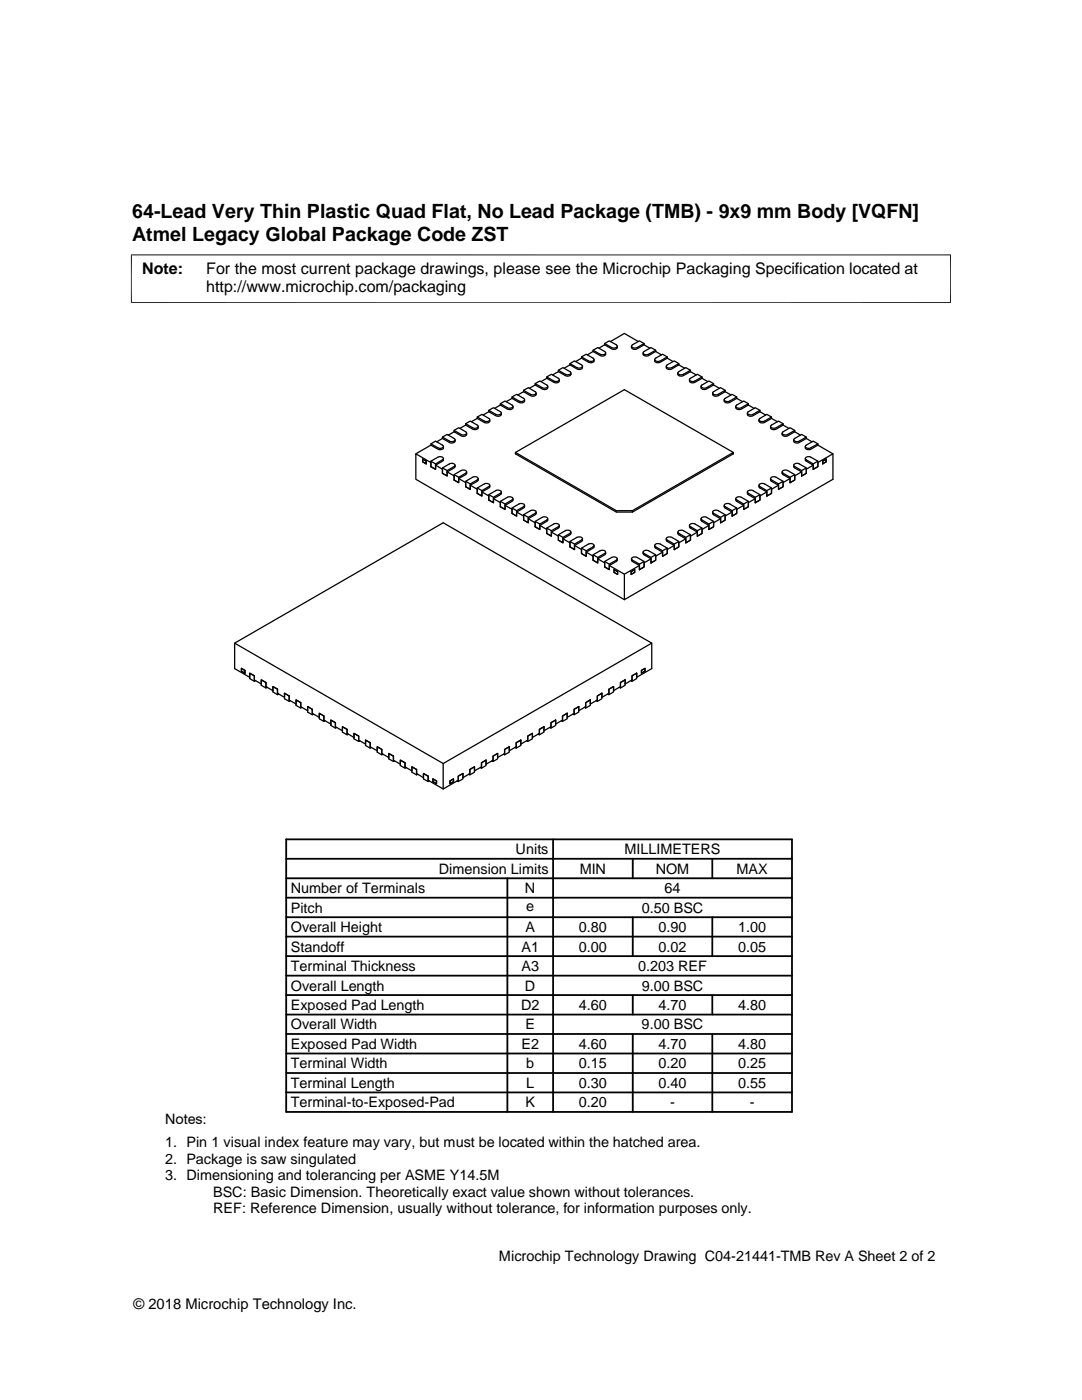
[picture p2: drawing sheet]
<svg xmlns="http://www.w3.org/2000/svg" width="216mm" height="279mm" viewBox="0 0 216 279" stroke-linecap="round" stroke-linejoin="round" font-family="sans-serif">
<g fill="none" stroke="#000" stroke-width=".25">
<path d="M102.2 79.2l1.5 .9a.82 .82 0 0 0 1-.3l-.1-.3-1.5-.8-.9 .5v.3M102.2 79.5l-1.2 .7M102.2 79.5l1.3 .8a.67 .67 0 0 0 .8 .1 .67 .67 0 0 0 .4-.6M104.5 77.9l1.5 .8a.83 .83 0 0 0 1-.2l-.1-.3-1.5-.8-.9 .5v.3M104.5 78.2l1.4 .8a.67 .67 0 0 0 .7 .1 .67 .67 0 0 0 .4-.7M104.5 78.2l-1.2 .6M106.8 76.6l1.4 .8a.61 .61 0 0 0 .7 .1 .61 .61 0 0 0 .3-.6l-1.5-.9-.9 .6v.2M106.8 76.8l-1.2 .7M106.8 76.8l1.5 .9h.4a.51 .51 0 0 0 .6-.6M109.1 75.2l1.4 .8a.63 .63 0 0 0 .7 .2 .63 .63 0 0 0 .3-.6l-1.5-.9-.9 .5v.3M109.1 75.5l1.4 .8a.66 .66 0 0 0 .7 .1 .66 .66 0 0 0 .4-.6M109.1 75.5l-1.1 .7"/>
<path d="M111.4 73.9l1.7 .9a.49 .49 0 0 0 .6 0 .49 .49 0 0 0 .2-.5l-1.6-.9-.9 .5v.3M111.4 74.2l-1.1 .6M111.4 74.2l1.4 .8a.66 .66 0 0 0 .7 .1 .66 .66 0 0 0 .4-.7M113.7 72.6l1.4 .8a.83 .83 0 0 0 1.1-.3l-.2-.3-1.4-.8-.9 .6v.2M113.7 72.8l1.4 .8 .7 .1a.48 .48 0 0 0 .4-.6M113.7 72.8l-1.1 .7M116 71.2l1.4 .8a.62 .62 0 0 0 .7 .2 .62 .62 0 0 0 .4-.6l-1.5-.9-1 .5v.3M116 71.5l-1.1 .7M116 71.5l1.4 .8a.66 .66 0 0 0 .8 .1 .66 .66 0 0 0 .3-.6M118.3 69.9l1.4 .8a.61 .61 0 0 0 .7 .1 .61 .61 0 0 0 .4-.5l-1.5-.9-1 .5v.2M118.3 70.1l1.4 .9a.65 .65 0 0 0 .8 .1 .65 .65 0 0 0 .3-.7M118.3 70.1l-1.1 .7"/>
<path d="M120.6 68.6l1.4 .8a.67 .67 0 0 0 1.1-.4l-1.5-1-1 .6v.2M120.7 68.8l-1.2 .7M120.7 68.8l1.3 .8a.66 .66 0 0 0 .8 .1 .66 .66 0 0 0 .4-.6M121.8 68.2l2.8-1.7 2.8 1.7M128.5 68.6l-.9-.6-1.5 .9a.33 .33 0 0 0 .2 .5h.7l1.5-.8v.2M128.5 68.8l-1.4 .8a.67 .67 0 0 1-.7 .1 .67 .67 0 0 1-.4-.6M128.5 68.8l1.2 .7M130.8 69.9l-.9-.5-1.4 .7a.32 .32 0 0 0-.2 .4 .32 .32 0 0 0 .4 .3l.6-.1 1.5-.8v.2M130.8 70.1l-1.4 .9a.65 .65 0 0 1-.7 .1 .65 .65 0 0 1-.4-.7M130.8 70.1l1.2 .7M133.1 71.2l-.9-.5-1.5 .8a.55 .55 0 0 0 .3 .7 .55 .55 0 0 0 .7-.1l1.4-.9v.3M133.1 71.5l-1.3 .8a.66 .66 0 0 1-.8 .1 .66 .66 0 0 1-.4-.6"/>
<path d="M133.1 71.5l1.2 .7M135.4 72.6l-.9-.6-1.4 .9a.55 .55 0 0 0 .2 .6 .55 .55 0 0 0 .7-.1l1.4-.8v.2M135.4 72.8l-1.3 .8a.81 .81 0 0 1-1.2-.2v-.3M135.4 72.8l1.2 .7M137.8 73.9l-1-.5-1.4 .8a.37 .37 0 0 0-.1 .5 .37 .37 0 0 0 .5 .1l.5-.1 1.5-.8v.3M137.8 74.2l-1.4 .8a.66 .66 0 0 1-.8 .1 .66 .66 0 0 1-.3-.7M137.8 74.2l1.1 .6M140.1 75.2l-1-.5-1.5 .9a.46 .46 0 0 0 .2 .5 .46 .46 0 0 0 .5 0l1.8-.9v.3M140.1 75.5l-1.4 .8a.64 .64 0 0 1-.8 .1 .64 .64 0 0 1-.3-.6M140.1 75.5l1.1 .7M142.4 76.6l-.9-.6-1.5 .9-.1 .2a.83 .83 0 0 0 1.1 .3l1.4-.8v.2M142.4 76.8l-1.4 .8a.65 .65 0 0 1-.7 .1 .65 .65 0 0 1-.4-.6"/>
<path d="M142.4 76.8l1.2 .7M144.7 77.9l-.9-.5-1.5 .8-.1 .3a.85 .85 0 0 0 1.1 .2l1.4-.8v.3M144.7 78.2l-1.4 .8a.67 .67 0 0 1-.7 .1 .67 .67 0 0 1-.4-.7M144.7 78.2l1.2 .6M147 79.2l-.9-.5-1.4 .8a.36 .36 0 0 0-.1 .5 .36 .36 0 0 0 .4 .1h.5l1.5-.9v.3M147 79.5l-1.4 .8a.67 .67 0 0 1-.7 .1 .67 .67 0 0 1-.4-.6M147 79.5l1.2 .7M84.3 91.6l.7 .4v.6l-.7-.4zM86 88.8l1.7 .9a.6 .6 0 0 0 .8-.6M86 88.6l1.4 .8a.61 .61 0 0 0 .6 .1 .61 .61 0 0 0 .4-.5l-1.5-1-.9 .6v.2M86 92l.9 .6M86 92l1.4-.8a.63 .63 0 0 1 .6-.1 .63 .63 0 0 1 .4 .6l-1.5 .9v1.1l-.9-.6z"/>
<path d="M86 88.8l-3 1.8M86 93.1v-.8l-3-1.7v5.1l41.6 24M86.9 92.8l1.4 .8v.9M88.3 93.4l.9 .5M88.3 93.4l1.7-.9a.5 .5 0 0 1 .5 0 .5 .5 0 0 1 .2 .5l-1.5 .9v1.1l-.9-.5zM88.3 87.2l1.4 .8a.79 .79 0 0 0 1.1-.2l-.2-.3-1.4-.8-.9 .5v.3M88.3 87.5l-1.2 .7M88.3 87.5l1.5 .8 .5 .1a.47 .47 0 0 0 .5-.6M88.5 91.5l-.1 .5-1.5 .8v.9l-.9-.6M89.2 94.2l1.4 .8v.8M90.6 86.2l1.4 .8a.68 .68 0 0 0 .7 .1 .68 .68 0 0 0 .4-.7M90.6 85.9l1.4 .8a.6 .6 0 0 0 .7 .2 .6 .6 0 0 0 .3-.6l-1.5-.9-.9 .5v.3"/>
<path d="M90.6 94.7l.9 .6M90.6 94.7l1.4-.8a.77 .77 0 0 1 1.1 .3l-.2 .2-1.4 .9v1l-.9-.5zM90.6 86.2l-1.1 .6M90.8 92.8l-.2 .6-1.4 .8v.8l-.9-.5M91.5 95.5l1.4 .8v.8M92.9 96.1l.9 .5M92.9 96.1l1.6-.9 .5-.1 .4 .4-.2 .3-1.4 .8v1.1l-.9-.6zM92.9 84.6l1.4 .8a.6 .6 0 0 0 .7 .1 .6 .6 0 0 0 .4-.6l-1.6-.9-.9 .6v.2M92.9 84.8l-1.1 .7M92.9 84.8l1.4 .8a.66 .66 0 0 0 .7 .2 .66 .66 0 0 0 .4-.7M93.1 94.2l-.2 .5-1.4 .8v.8l-.9-.5M93.8 96.8l1.4 .8v.9"/>
<path d="M95.2 83.5l1.4 .8a.65 .65 0 0 0 .8 .1 .65 .65 0 0 0 .3-.6M95.2 83.2l1.5 .9a.83 .83 0 0 0 1-.3l-.1-.3-1.4-.8-1 .5v.3M95.2 97.4l1 .5M95.2 97.4l1.5-.9a.83 .83 0 0 1 1 .3l-.1 .3-1.4 .8v1.1l-1-.5zM95.2 83.5l-1.1 .7M95.4 95.5v.4l-1.6 .9v.9l-.9-.6M96.2 98.2l1.3 .8v.8M97.5 98.7l1 .6M97.5 98.7l1.5-.8a.83 .83 0 0 1 1 .2l-.1 .3-1.4 .9v1l-1-.5zM97.5 81.9l1.5 .8a.83 .83 0 0 0 1-.2l-.1-.3-1.4-.8-1 .5v.3M97.5 82.2l-1.1 .6M97.5 82.2l1.4 .8a.65 .65 0 0 0 .8 .1 .65 .65 0 0 0 .3-.7"/>
<path d="M97.7 96.8l-.1 .5-1.4 .9v.8l-1-.5M98.5 99.5l1.3 .8v.8M99.8 80.8l1.4 .8a.67 .67 0 0 0 .8 .2 .67 .67 0 0 0 .4-.7M99.8 80.6l1.5 .8a.82 .82 0 0 0 1.1-.3l-.2-.2-1.4-.9-1 .6v.2M99.8 80.8l-1.1 .7M100 98.2l-.1 .5-1.4 .8v.8l-1-.5M102.4 99.5l-.2 .5-1.4 .9v.8l-1-.6M102.8 90.3l20.2 11.6v.3M146.3 90.3l-21.7-12.5-21.8 12.5v.3l20.2 11.6h3.2M146.8 99.5l.1 .5 1.5 .9v.8M146.9 99.3l.8-.1 1.6 .9v1l-.9 .6v-1.1l-1.5-.9-.1-.2zM149.1 98.2l.1 .5 1.5 .8v.8"/>
<path d="M149.3 98l.9-.1 1.4 .8v1.1l-.9 .5v-1l-1.5-.9-.1-.3zM149.3 80.6l-.9-.6-1.5 .9a.46 .46 0 0 0 .1 .5 .46 .46 0 0 0 .5 .1l1.8-.9v.2M149.3 80.8l-1.4 .8a.67 .67 0 0 1-.7 .2 .67 .67 0 0 1-.4-.7M149.3 80.8l1.2 .7M150.7 99.5l-1.4 .8v.8l-.9 .6M151.4 96.8l.2 .5 1.4 .9v.8M151.6 96.6l.9-.1 1.4 .9v1.1l-.9 .5v-1.1l-1.4-.8-.2-.3zM151.6 81.9l-.9-.5-1.5 .8-.1 .3a.83 .83 0 0 0 1.1 .2l1.4-.8v.3M151.6 98.7l-.9 .6M151.6 82.2l-1.4 .8a.65 .65 0 0 1-.7 .1 .65 .65 0 0 1-.4-.7M151.6 82.2l1.2 .6M153 98.2l-1.4 .8v.8l-.9 .5"/>
<path d="M153.8 95.5l.1 .5 1.4 .8v.9M153.9 95.3l.8-.1 1.6 .9v1l-1 .6v-1.1l-1.4-.9-.1-.2zM153.9 97.4l-.9 .5M153.9 83.2l-.9-.5-1.4 .8-.2 .3a.85 .85 0 0 0 1.2 .2l1.3-.8v.3M153.9 83.5l-1.3 .8a.67 .67 0 0 1-.8 .1 .67 .67 0 0 1-.4-.6M153.9 83.5l1.2 .7M155.3 96.8l-1.4 .8v.9l-.9 .5M156.1 94.2l.1 .5 1.4 .8v.8M156.2 94l.6-.2 .3 .1 1.5 .8v1.1l-1 .5v-1l-1.3-.9-.2-.3zM156.3 84.6l-1-.6-1.4 .8a.36 .36 0 0 0-.1 .5 .36 .36 0 0 0 .5 .2l.6-.1 1.4-.8v.2M156.3 96.1l-1 .5M156.3 84.8l-1.4 .8a.68 .68 0 0 1-.8 .1 .68 .68 0 0 1-.3-.6"/>
<path d="M156.3 84.8l1.1 .7M157.6 95.5l-1.3 .8v.8l-1 .6M158.4 92.8l.1 .5 1.5 .9v.8M158.5 92.7l.3-.2h.5l1.6 .9v1.1l-.9 .5v-1.1l-1.5-.9-.1-.1zM158.6 94.7l-1 .6M158.6 85.9l-1-.5-1.3 .8-.2 .3a.81 .81 0 0 0 1.1 .2l1.4-.8v.3M158.6 86.2l-1.4 .8a.68 .68 0 0 1-.8 .1 .68 .68 0 0 1-.3-.7M158.6 86.2l1.1 .6M160 94.2l-1.4 .8v.8l-1 .5M160.7 91.5l.1 .4 1.5 .9v.9M160.8 91.3l.8-.1 1.6 .8v1.1l-.9 .6v-1.1l-1.5-.9-.1-.2zM160.9 87.2l-.9-.5-1.4 .8-.2 .3a.82 .82 0 0 0 1.1 .2l1.4-.8v.3"/>
<path d="M160.9 93.4l-.9 .5M160.9 87.5l-1.5 .8-.6 .1a.47 .47 0 0 1-.4-.6M160.9 87.5l1.1 .7M162.3 92.8l-1.4 .8v.9l-.9 .5M163.2 92l-.9 .6M163.2 88.6l-.9-.6-1.6 1a.59 .59 0 0 0 .4 .5 .59 .59 0 0 0 .6-.1l1.5-.8v.2M163.2 88.8l-1.7 .9a.61 .61 0 0 1-.8-.6M163.2 88.8l3 1.8v5.1l-41.6 24v-5.1l3-1.7M164.8 91.6l-.7 .4M164.8 91.6v.6l-.7 .4v-.6M166.2 90.6l-3 1.7v.8l-.9 .6M99.8 100.1l1 .5"/>
<path d="M99.8 100.1l1.5-.9a.82 .82 0 0 1 1.1 .3l-.2 .2-1.4 .9v1.1l-1-.6zM100.8 100.9l1.4 .7v.9M102.2 101.4l.9 .5M102.2 101.4l1.5-.9a.82 .82 0 0 1 1 .3l-.1 .3-1.5 .8v1.1l-.9-.5zM103.1 102.2l1.4 .8v.8M104.5 102.7l.9 .6M104.5 102.7l1.5-.8a.83 .83 0 0 1 1 .2l-.1 .3-1.5 .9v1l-.9-.5zM104.7 100.9l-.2 .4-1.4 .9v.8l-.9-.5M105.4 103.5l1.4 .8v.8M106.8 104.1l.9 .5M106.8 104.1l1.4-.8a.64 .64 0 0 1 .6-.2 .64 .64 0 0 1 .4 .6l-1.5 .9v1.1l-.9-.6zM107 102.2l-.2 .5-1.4 .8v.8l-.9-.5"/>
<path d="M107.7 104.9l1.4 .8v.8M109.1 105.4l.9 .5M109.1 105.4l1.4-.8a.68 .68 0 0 1 1.1 .3l-1.6 1v1.1l-.9-.5zM109.3 103.5l-.1 .5-1.5 .9v.8l-.9-.6M110 106.2l1.4 .8v.8M111.4 106.7l.9 .6M111.4 106.7l1.5-.8a.63 .63 0 0 1 1 .4l-1.6 1v1l-.9-.5zM111.6 104.9l-.1 .4-1.5 .9v.8l-.9-.5M112.3 107.5l1.4 .8v.8M113.7 108.1l.9 .5M113.7 108.1l1.4-.8a.63 .63 0 0 1 .7-.2 .63 .63 0 0 1 .4 .6l-1.6 .9v1.1l-.9-.6zM113.9 106.2l-.1 .5-1.5 .8v.8l-.9-.5"/>
<path d="M114.6 108.9l1.4 .8v.8M116 109.4l1 .5M116 109.4l1.4-.8a.65 .65 0 0 1 .7-.1 .65 .65 0 0 1 .4 .5l-1.5 .9v1.1l-1-.5zM116.2 107.5v.5l-1.6 .9v.8l-.9-.6M117 110.2l1.3 .8v.8M118.3 110.7l1 .6M118.3 110.7l1.5-.8a.59 .59 0 0 1 .7-.1 .59 .59 0 0 1 .3 .5l-1.5 1v1.1l-1-.6zM118.5 108.9v.4l-1.5 .9v.8l-1-.5M119.3 111.5l1.3 .8v.8M120.6 112.1l1 .5M120.6 112.1l1.4-.8a.61 .61 0 0 1 .7-.2 .61 .61 0 0 1 .4 .6l-1.5 .9v1.1l-1-.6zM120.8 110.2l-.1 .5-1.4 .8v.9l-1-.6"/>
<path d="M121.6 112.9l3 1.7M122.5 113.7v.5l.7 .4v-.5M122.5 113.7l.7 .4M123 101.9h3.2v.3M123.2 111.5l-.2 .5-1.4 .9v.8l-1-.6M126 111.5l.1 .5 1.5 .9v.8M126.1 111.3l.4-.1h.5l1.5 .9v1l-.9 .6v-1.1l-1.4-.8-.2-.3zM126.2 101.9l20.1-11.6v.3l-20.1 11.6M126.6 113.7l-.7 .4M126.6 113.7v.5l-.7 .4v-.5M128.3 110.2l.1 .4 1.5 .9v.9M128.4 110l.4-.2 .5 .1 1.5 .8v1.1l-.9 .6v-1.1l-1.5-.9z"/>
<path d="M128.5 112.1l-.9 .5M129.9 111.5l-1.4 .8v.8l-.9 .6M130.6 108.9l.1 .4 1.5 .9v.8M130.7 108.7l.4-.2h.6l1.4 .9v1.1l-.9 .5v-1.1l-1.5-.8zM130.8 110.7l-.9 .6M132.2 110.2l-1.4 .8v.8l-.9 .6M132.9 107.5l.2 .5 1.4 .9v.8M133.1 107.3l.9-.1 1.4 .9v1l-.9 .6v-1.1l-1.4-.9-.2-.2zM133.1 109.4l-.9 .5M134.5 108.9l-1.4 .8v.8l-.9 .5M135.3 106.2l.1 .5 1.4 .8v.8M135.4 105.9l.8-.1 1.6 .9v1.1l-1 .5v-1l-1.4-.9a.28 .28 0 0 1-.1-.2 .28 .28 0 0 1 .1-.3z"/>
<path d="M135.4 108.1l-.9 .5M136.8 107.5l-1.4 .8v.8l-.9 .6M137.6 104.9l.1 .4 1.4 .9v.8M137.6 104.7a.97 .97 0 0 1 1.1-.1l1.4 .8v1.1l-1 .5v-1.1l-1.4-.8zM137.8 106.7l-1 .6M139.1 106.2l-1.3 .8v.8l-1 .5M139.9 103.5l.1 .5 1.5 .9v.8M140 103.3l.9-.1 1.5 .9v1l-.9 .6v-1.1l-1.5-.9-.1-.2zM140.1 105.4l-1 .5M141.5 104.9l-1.4 .8v.8l-1 .5M142.2 102.2l.1 .5 1.5 .8v.8M142.4 101.9h.8l1.5 .8v1.1l-.9 .5v-1l-1.5-.9-.1-.3z"/>
<path d="M142.4 104.1l-.9 .5M143.8 103.5l-1.4 .8v.8l-.9 .6M144.5 100.9l.1 .4 1.5 .9v.8M144.7 100.6l.7-.1 1.6 .9v1.1l-.9 .5v-1.1l-1.5-.8-.1-.3zM144.7 102.7l-.9 .6M146.1 102.2l-1.4 .8v.8l-.9 .5M147 101.4l-.9 .5M148.4 100.9l-1.4 .7v.9l-.9 .5M149.3 100.1l-.9 .5M46.8 128.4l41.6 24v5.1l-3-1.8v-.8M48.2 133.9v-.5l.7 .4v.5M48.2 133.9l.7 .4"/>
<path d="M50.8 134.9l-1-.6v1.1l1 .6M50.8 134.9v.8l1.3 .8v-.8l1 .5M50.8 134.9v1.1l.2-.2M53.1 136.2v.8l1.4 .8v-.8l.9 .5M53.1 136.2l-1-.5v1.1l1 .5M53.1 136.2v1.1l.2-.1M55.4 137.5l-.9-.5v1.1l.9 .5M55.4 137.5v.9l1.4 .8v-.9l.9 .6M55.4 137.5v1.1l.2-.1M57.7 138.9v.8l1.4 .8v-.8l.9 .5M57.7 138.9l-.9-.6v1.1l.9 .6M57.7 138.9v1.1l.2-.2"/>
<path d="M117.8 139.7l-.9 .5v.8l-1.4 .8v-.8M117.8 139.7v1.1l-.9 .5M117.8 139.7l-.9 .5v1.1l-.3-.1M120.1 138.3l-.9 .6v.8l-1.4 .8v-.8M120.1 138.3v1.1l-.9 .6M120.1 138.3l-.9 .6v1.1l-.2-.2M122.4 137l-.9 .5v.9l-1.4 .8v-.9M122.4 137v1.1l-.9 .5M122.4 137l-.9 .5v1.1l-.2-.1M124.7 135.7l-.9 .5v.8l-1.4 .8v-.8M124.7 135.7v1.1l-.9 .5M124.7 135.7l-.9 .5v1.1l-.2-.1"/>
<path d="M127 134.3l-.9 .6v.8l-1.4 .8v-.8M127 134.3v.9l3-1.8v-5l-41.6-24.1-41.6 24.1v5l3 1.8v-.9l1 .6M127 134.3v1.1l-.9 .6M127 134.3l-.9 .6v1.1l-.2-.2M128.7 133.9v-.5l-.7 .4v.5M128.7 133.9l-.7 .4M130 128.4l-41.6 24M60 140.2l-.9-.5v1.1l.9 .5M60 140.2v.8l1.4 .8v-.8l.9 .6M60 140.2v1.1l.2-.1M62.3 141.6v.8l1.4 .8v-.9l.9 .6M62.3 141.6l-.9-.6v1.1l.9 .5"/>
<path d="M62.3 141.6v1l.2-.1M64.6 142.9l-.9-.6v1.1l.9 .6M64.6 142.9v.8l1.4 .8v-.8l.9 .5M64.6 142.9v1.1l.3-.2M66.9 144.2v.8l1.4 .8v-.8l1 .6M66.9 144.2l-.9-.5v1.1l.9 .5M66.9 144.2v1.1l.3-.1M69.3 145.6l-1-.6v1.1l1 .5M69.3 145.6v.8l1.3 .8v-.8l1 .5M69.3 145.6v1l.2-.1M71.6 146.9v.8l1.3 .8v-.8l1 .5M71.6 146.9l-1-.5v1l1 .6"/>
<path d="M71.6 146.9v1.1l.2-.2M73.9 148.2l-1-.5v1.1l1 .5M73.9 148.2v.8l1.4 .8v-.8l.9 .6M73.9 148.2v1.1l.2-.1M76.2 149.6v.8l1.4 .8v-.8l.9 .5M76.2 149.6l-.9-.6v1.1l.9 .5M76.2 149.6v1l.2-.1M78.5 150.9l-.9-.5v1l.9 .6M78.5 150.9v.8l1.4 .8v-.8l.9 .5M78.5 150.9v1.1l.2-.2M80.8 152.2v.9l1.4 .7v-.8l.9 .6M80.8 152.2l-.9-.5v1.1l.9 .5"/>
<path d="M80.8 152.2v1.1l.2-.1M83.1 153.6l-.9-.6v1.1l.9 .5M83.1 153.6v.8l1.4 .8v-.8l.9 .5M83.1 153.6v1l.3-.1M85.4 154.9l-.9-.5v1l.9 .6M85.4 154.9v1.1l.3-.1M86.4 155.4l.7 .5v.5l-.7-.4zM90.5 156v-.6l-.7 .5v.5M90.5 156l-.7 .4M92.4 154.4l-1 .5v.8l-3 1.8M92.4 154.4v1l-1 .6M92.4 154.4l-1 .5v1.1l-.2-.1"/>
<path d="M94.7 153l-1 .6v.8l-1.3 .8v-.8M94.7 153v1.1l-1 .5M94.7 153l-1 .6v1l-.2-.1M97 151.7v1.1l-.9 .5M97 151.7l-.9 .5v1.1l-.3-.1M97 151.7l-.9 .5v.9l-1.4 .7v-.8M99.3 150.4l-.9 .5v.8l-1.4 .8v-.8M99.3 150.4v1l-.9 .6M99.3 150.4l-.9 .5v1.1l-.3-.2M101.6 149l-.9 .6v.8l-1.4 .8v-.8M101.6 149v1.1l-.9 .5M101.6 149l-.9 .6v1l-.2-.1"/>
<path d="M103.9 147.7l-.9 .5v.8l-1.4 .8v-.8M103.9 147.7v1.1l-.9 .5M103.9 147.7l-.9 .5v1.1l-.2-.1M106.2 146.4l-.9 .5v.8l-1.4 .8v-.8M106.2 146.4v1l-.9 .6M106.2 146.4l-.9 .5v1.1l-.2-.2M108.5 145l-.9 .6v.8l-1.4 .8v-.8M108.5 145v1.1l-.9 .5M108.5 145l-.9 .6v1l-.2-.1M110.9 143.7l-1 .5v.8l-1.4 .8v-.8M110.9 143.7v1.1l-1 .5M110.9 143.7l-1 .5v1.1l-.2-.1"/>
<path d="M113.2 142.3l-1 .6v.8l-1.3 .8v-.8M113.2 142.3v1.1l-1 .6M113.2 142.3l-1 .6v1.1l-.2-.2M115.5 141l-.9 .6v.8l-1.4 .8v-.9M115.5 141v1.1l-.9 .5M115.5 141l-.9 .6v1l-.3-.1"/>
</g>
<path d="M26.1 50.9h163.7M26.2 50.8v9.7M189.7 50.8v9.7M26.1 60.4h163.7" fill="none" stroke="#000" stroke-width=".2"/>
<g fill="none" stroke="#000" stroke-width=".36">
<path d="M57.1 179.2h100.9M57.1 175.3h100.9M57.1 171.4h100.9M57.1 167.5h100.9v54.4h-100.9zM101.2 175.3v46.6M110.4 167.5v54.4M126.3 171.4v3.9M142.1 171.4v3.9M57.1 186.9h100.9M57.1 183h100.9M57.1 198.6h100.9M57.1 194.7h100.9"/>
<path d="M57.1 190.8h100.9M126.3 183v7.8M126.3 198.6v3.9M142.1 183v7.8M142.1 198.6v3.9M57.1 214.1h100.9M57.1 206.4h100.9M57.1 202.5h100.9M57.1 210.2h100.9M57.1 218h100.9M126.3 206.4v15.5M142.1 206.4v15.5"/>
</g>
<g font-size="3.9">
<text x="26.4" y="43.5">64-Lead Very Thin Plastic Quad Flat, No Lead Package (TMB) - 9x9 mm Body [VQFN]</text>
<text x="26.4" y="48">Atmel Legacy Global Package Code ZST</text>
</g>
<g font-size="3.2">
<text x="28.4" y="54.6">Note:</text>
<text x="41.1" y="58.3">http://www.microchip.com/packaging</text>
<text x="41.1" y="54.6">For the most current package drawings, please see the Microchip Packaging Specification located at</text>
</g>
<g font-size="2.9">
<text x="102.9" y="170.5">Units</text>
<text x="124.6" y="170.5">MILLIMETERS</text>
<text x="58" y="178.2">Number of Terminals</text>
<text x="87.6" y="174.4">Dimension Limits</text>
<text x="104.8" y="178.2">N</text>
<text x="115.7" y="174.4">MIN</text>
<text x="130.8" y="174.4">NOM</text>
<text x="132.6" y="178.2">64</text>
<text x="147" y="174.4">MAX</text>
<text x="58" y="182.1">Pitch</text>
<text x="105" y="181.8">e</text>
<text x="128" y="182.1">0.50 BSC</text>
<text x="58" y="186">Overall Height</text>
<text x="58" y="189.9">Standoff</text>
<text x="104.1" y="189.9">A1</text>
<text x="104.8" y="186">A</text>
<text x="115.5" y="186">0.80</text>
<text x="115.5" y="189.9">0.00</text>
<text x="131.4" y="186">0.90</text>
<text x="131.4" y="189.9">0.02</text>
<text x="147.3" y="186">1.00</text>
<text x="147.3" y="189.9">0.05</text>
<text x="58" y="193.8">Terminal Thickness</text>
<text x="58" y="197.7">Overall Length</text>
<text x="104.1" y="193.8">A3</text>
<text x="104.8" y="197.7">D</text>
<text x="127.3" y="193.8">0.203 REF</text>
<text x="128" y="197.7">9.00 BSC</text>
<text x="58" y="201.6">Exposed Pad Length</text>
<text x="104" y="201.6">D2</text>
<text x="115.5" y="201.6">4.60</text>
<text x="131.4" y="201.6">4.70</text>
<text x="147.3" y="201.6">4.80</text>
<text x="58" y="205.4">Overall Width</text>
<text x="58" y="209.3">Exposed Pad Width</text>
<text x="104" y="209.3">E2</text>
<text x="104.8" y="205.4">E</text>
<text x="115.5" y="209.3">4.60</text>
<text x="128" y="205.4">9.00 BSC</text>
<text x="131.4" y="209.3">4.70</text>
<text x="147.3" y="209.3">4.80</text>
<text x="58" y="213.2">Terminal Width</text>
<text x="105" y="213.2">b</text>
<text x="115.5" y="213.2">0.15</text>
<text x="131.4" y="213.2">0.20</text>
<text x="147.3" y="213.2">0.25</text>
<text x="58" y="217.1">Terminal Length</text>
<text x="58" y="221">Terminal-to-Exposed-Pad</text>
<text x="104.8" y="221">K</text>
<text x="105" y="217.1">L</text>
<text x="115.5" y="217.1">0.30</text>
<text x="115.5" y="221">0.20</text>
<text x="131.4" y="217.1">0.40</text>
<text x="133.7" y="221">-</text>
<text x="147.3" y="217.1">0.55</text>
<text x="149.6" y="221">-</text>
<text x="32.9" y="224.3">Notes:</text>
<text x="32.9" y="228.9">1. Pin 1 visual index feature may vary, but must be located within the hatched area.</text>
<text x="32.9" y="232.2">2. Package is saw singulated</text>
<text x="32.9" y="235.5">3. Dimensioning and tolerancing per ASME Y14.5M</text>
<text x="42.5" y="238.8">BSC: Basic Dimension. Theoretically exact value shown without tolerances.</text>
<text x="42.5" y="242.2">REF: Reference Dimension, usually without tolerance, for information purposes only.</text>
<text x="99.6" y="251.7">Microchip Technology Drawing C04-21441-TMB Rev A Sheet 2 of 2</text>
<text x="26.6" y="261.3">© 2018 Microchip Technology Inc.</text>
</g>
</svg>
